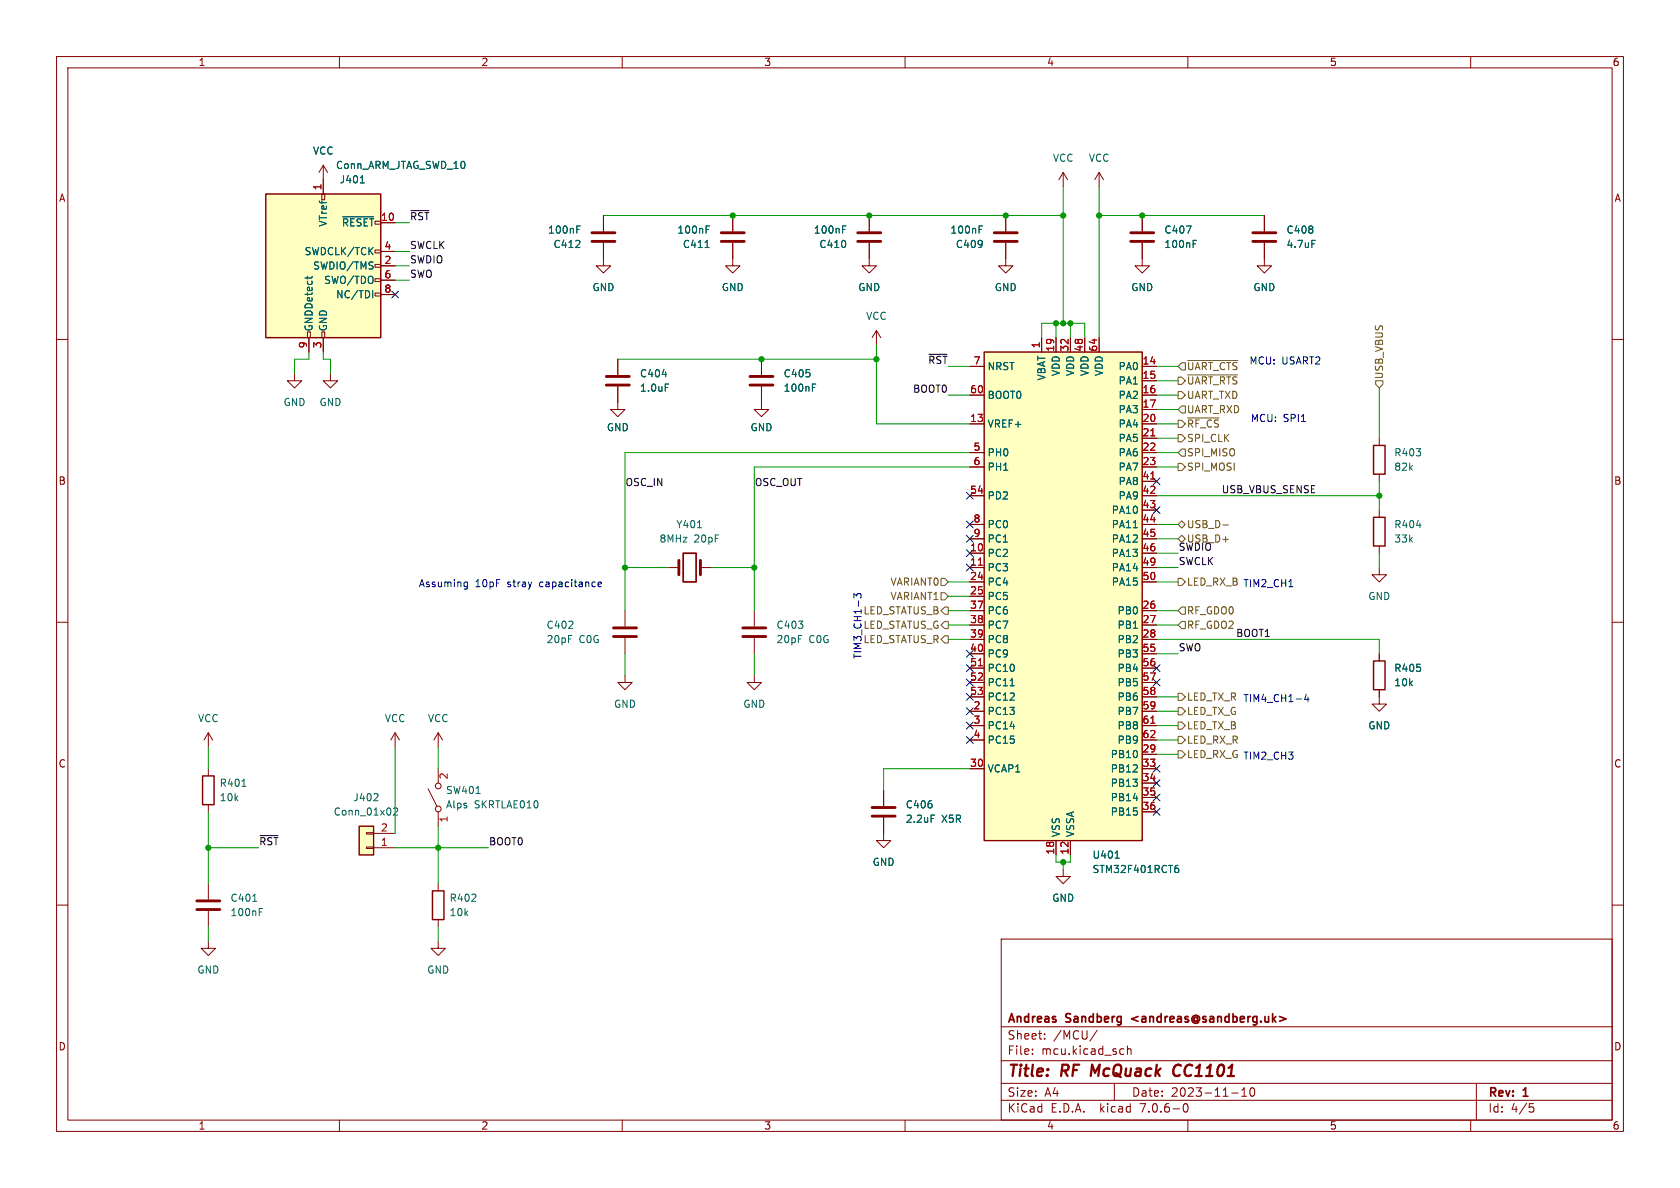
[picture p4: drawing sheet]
<svg xmlns="http://www.w3.org/2000/svg" width="297mm" height="210mm" viewBox="0 0 297 210" stroke-linecap="round" stroke-linejoin="round" font-family="sans-serif">
<g fill="none" stroke="#840000" stroke-width=".18">
<path d="M10 10h277v190h-277zM12 12h273v186h-273zM60 10v2M110 10v2M160 10v2M210 10v2M260 10v2M56.9 34.3h.5v1h-.5zM57.1 29.2l-.7 1.3M57.1 29.2v5.1M57.1 29.2l.8 1.3M67.3 39.4h2.5"/>
<path d="M106.7 38.1v2.8M129.5 38.1v2.8M153.7 38.1v2.8M177.8 38.1v2.8M188 30.5l-.8 1.3M188 30.5v2.5M188 30.5l.7 1.3M194.3 30.5v2.5M194.3 30.5l-.8 1.3M194.3 30.5l.8 1.3M201.9 38.1v2.8M223.5 38.1v2.8"/>
<path d="M10 60h2M54.4 58.7h.5v1h-.5zM54.6 59.7v2.5M56.9 58.7h.5v1h-.5zM57.1 59.7v2.5M66.3 44.2h1v.5h-1zM66.3 49.3h1v.5h-1zM66.3 46.7h1v.5h-1zM66.3 51.8h1v.5h-1zM67.3 47h2.5M67.3 44.5h2.5M67.3 49.5h2.5"/>
<path d="M67.3 52.1h2.5M106.7 42.9v4.1h1.2l-1.2 1.3-1.3-1.3h1.3M129.5 42.9v4.1h1.3l-1.3 1.3-1.2-1.3h1.2M153.7 42.9v4.1h1.2l-1.2 1.3-1.3-1.3h1.3M154.9 58.4l-.7 1.3M154.9 58.4v2.6M154.9 58.4l.8 1.3M177.8 42.9v4.1h1.3l-1.3 1.3-1.3-1.3h1.3M184.1 59.7v2.5M186.7 59.7v2.5M189.2 59.7v2.5M191.8 59.7v2.5"/>
<path d="M194.3 59.7v2.5M201.9 42.9v4.1h1.3l-1.3 1.3-1.2-1.3h1.2M223.5 42.9v4.1h1.3l-1.3 1.3-1.3-1.3h1.3M285 60h2M52.1 66v1.3h1.2l-1.2 1.3-1.3-1.3h1.3M58.4 66v1.3h1.3l-1.3 1.3-1.3-1.3h1.3M109.2 68.3v4.1h1.3l-1.3 1.3-1.3-1.3h1.3M109.2 63.5v2.8M134.6 68.3v4.1h1.3l-1.3 1.3-1.3-1.3h1.3M134.6 63.5v2.8M171.4 74.9h2.6M171.4 64.8h2.6"/>
<path d="M171.4 69.9h2.6M201.9 74.9h2.6M201.9 64.8h2.6M201.9 67.3h2.6M201.9 69.9h2.6M201.9 72.4h2.6M201.9 77.5h2.6M243.8 77.5v1.2M171.4 97.8h2.6M171.4 80h2.6M171.4 82.6h2.6M171.4 87.6h2.6"/>
<path d="M171.4 92.7h2.6M171.4 95.3h2.6M201.9 97.8h2.6M201.9 80h2.6M201.9 82.6h2.6M201.9 85.1h2.6M201.9 87.6h2.6M201.9 90.2h2.6M201.9 92.7h2.6M201.9 95.3h2.6M243.8 83.8v1.3M243.8 90.2v1.2"/>
<path d="M243.8 96.5v1.3M10 110h2M110.5 119.4v1.3h1.3l-1.3 1.2-1.3-1.2h1.3M110.5 108v2.7M110.5 112.8v2.8M118.1 100.3h1.9M123.8 100.3h1.9M133.3 119.4v1.3h1.3l-1.3 1.2-1.2-1.2h1.2M133.3 108v2.7M133.3 112.8v2.8M171.4 100.3h2.6M171.4 102.9h2.6"/>
<path d="M171.4 105.4h2.6M171.4 108h2.6M171.4 110.5h2.6M171.4 113h2.6M171.4 115.6h2.6M171.4 118.1h2.6M201.9 100.3h2.6M201.9 102.9h2.6M201.9 108h2.6M201.9 110.5h2.6M201.9 113h2.6M201.9 115.6h2.6"/>
<path d="M201.9 118.1h2.6M243.8 100.3v1.3h1.3l-1.3 1.3-1.2-1.3h1.2M243.8 115.6v1.2M285 110h2M36.8 129.5v2.6M36.8 135.9v1.3M36.8 129.5l-.7 1.3M36.8 129.5l.8 1.3M69.8 129.5l-.7 1.3M69.8 129.5v2.6M69.8 129.5l.8 1.3M75.7 139.4l1.5 3.1"/>
<path d="M77.5 129.5v2.6M77.5 135.9v2.5M77.5 129.5l-.8 1.3M77.5 129.5l.7 1.3M156.2 139.7v2.8M171.4 125.7h2.6M171.4 128.3h2.6M171.4 135.9h2.6M171.4 130.8h2.6M171.4 120.7h2.6M171.4 123.2h2.6M201.9 125.7h2.6"/>
<path d="M201.9 133.4h2.6M201.9 128.3h2.6M201.9 135.9h2.6M201.9 138.4h2.6M201.9 130.8h2.6M201.9 120.7h2.6M201.9 123.2h2.6M243.8 121.9v2.6h1.3l-1.3 1.2-1.2-1.2h1.2M10 160h2M36.8 142.2v1.3M36.8 156.2v2.8M64.8 147.2h1.2v.2h-1.2z"/>
<path d="M64.8 149.7h1.2v.3h-1.2zM66 149.9h3.8M66 147.3h3.8M77.5 143.5v2.6M77.5 156.2v1.3M156.2 144.5v4.1h1.3l-1.3 1.3-1.3-1.3h1.3M186.7 148.6v2.5M188 153.7v1.2h1.2l-1.2 1.3-1.3-1.3h1.3M189.2 148.6v2.5M201.9 141h2.6M201.9 143.5h2.6M285 160h2"/>
<path d="M36.8 166.4v1.2h1.3l-1.3 1.3-1.2-1.3h1.2M36.8 161v2.8M77.5 166.4v1.2h1.2l-1.2 1.3-1.3-1.3h1.3M77.5 162.6v1.2M177 166h108v32h-108zM60 198v2M110 198v2M160 198v2M177 194.5h108M177 191.5h108M177 187.5h108M177 181.5h108"/>
<path d="M182.5 186.3v.1M182.5 185.5v.1M184.7 183.6v.1M184.7 182.8v.1M194 182.1l-1.3 2M197 191.5v3M198.2 185.4l.5 .1M198.7 186.3l-.5 .1M199.3 185.5l.2-.1 .4 .1 .1 .9M199.3 184.9v1.5M209.3 195.2l.2-.1a.81 .81 0 0 1 .6 .6 .81 .81 0 0 1-.3 .8l-.1 .1a.81 .81 0 0 1-.4-1.4zM210 198v2"/>
<path d="M217.7 193.2h1.2M219.5 193.8h.9M219.5 192.7l.5-.4v1.5M221.2 192.4l.1-.1a.81 .81 0 0 1 .6 .6 .81 .81 0 0 1-.3 .8l-.1 .1a.81 .81 0 0 1-.6-.6 .81 .81 0 0 1 .3-.8zM260 198v2M261 191.5v6.5M270.4 195.1h.7M270.5 195.7h.4l.3 .3-.2 .5-.5 .1"/>
<circle cx="77.5" cy="138.9" r=".51"/>
<circle cx="77.5" cy="143" r=".51"/>
</g>
<path d="M193.1 188.2l-.3 2M208.4 188.2a1.13 1.13 0 0 0-.9 .7 1.13 1.13 0 0 0 .2 1.2l.3 .1 .5-.1" fill="none" stroke="#840000" stroke-width=".4"/>
<path d="M120.8 97.8h2.3v5.1h-2.3zM226.2 179.7l1.1 .4-1.1 .4" fill="none" stroke="#840000" stroke-width=".3"/>
<g fill="none" stroke="#840000" stroke-width=".51">
<path d="M104.6 42.7h4.1M104.6 41.1h4.1M127.5 42.7h4.1M127.5 41.1h4.1M151.6 42.7h4.1M151.6 41.1h4.1M175.8 42.7h4M175.8 41.1h4M199.9 42.7h4.1M199.9 41.1h4.1M221.5 42.7h4.1M221.5 41.1h4.1"/>
<path d="M107.2 66.5h4.1M107.2 68.1h4.1M132.6 66.5h4.1M132.6 68.1h4.1M120 99.1v2.5M123.8 99.1v2.5M108.5 112.5h4M108.5 111h4M131.3 112.5h4.1M131.3 111h4.1M34.8 159.3h4.1M154.2 142.7h4"/>
<path d="M154.2 144.3h4M34.8 160.8h4.1"/>
</g>
<g fill="none" stroke="#006464" stroke-width=".18">
<path d="M60.6 38.3h5.5M63.7 32.3h.7M102 39.9h.6M124.8 39.9h.6M149 39.9h.6M173.1 39.9h.6M209.7 39.9h.9l-.6 1.3M54.3 48.8v.5M55.2 48.8l-.1 .3M65.9 51.4v1.2M102 40.6h.4M124.7 43.8h.7"/>
<path d="M124.8 40.6h.5M149 40.6h.4M173.1 40.6h.4M210.9 43.1h.5M210.9 42.5h.6M231.9 42.5h.6M117.1 66.2h.8M117.6 67.9h.6M143.6 68.5h.4M143.6 67.9h.6M123.3 93.3h.7M200.4 93.3h.7"/>
<path d="M250.4 92.9h.8M42.8 139h.7M178.6 121.2h.7M44.7 159.3h.7M66.7 140.3l.1 .2v.3l-.8 .7h.8M69.6 142.9l.5-.1 .2 .4-.8 .9h.8M84.2 140.3h.7M164.6 144.1h.6M197.1 151.7h.8M207.9 153.5h.4l.1 .2-.1 .4-.4 .1M208.3 153h-.4M45.8 161.2h.5"/>
<path d="M45.8 160.6h.6"/>
</g>
<path d="M47 34.3h20.3v25.4h-20.3zM174 62.2h27.9v86.4h-27.9zM242.8 78.7h2.1v5.1h-2.1zM242.8 91.4h2.1v5.1h-2.1zM242.8 116.8h2.1v5.1h-2.1zM35.8 137.2h2v5h-2zM63.5 146.1h2.5v5h-2.5zM76.5 157.5h2v5.1h-2z" fill="none" stroke="#840000" stroke-width=".25"/>
<g fill="#ffffc2" stroke="#ffffc2" stroke-width=".18">
<path d="M174 62.2h27.9v86.4h-27.9z"/>
<path d="M63.5 146.1h2.5v5h-2.5z"/>
<path d="M47 34.3h20.3v25.4h-20.3z"/>
</g>
<path d="M203.4 77.1h.8M173 99.9h.7M203.4 84.7h.8M173 117.7h.7M203.4 127.9h.8" fill="none" stroke="#a90000" stroke-width=".18"/>
<g fill="none" stroke="#725600" stroke-width=".18">
<path d="M208.3 69.2h.6l.6 .7-.6 .6h-.6zM208.3 66.7h.6l.6 .6-.6 .6h-.6zM208.3 74.3h.6l.6 .6-.6 .7h-.6zM208.3 76.8h.6l.6 .7-.6 .6h-.6zM208.9 71.8h.6v1.2h-.6l-.6-.6zM208.9 64.1h.6v1.3h-.6l-.6-.6zM208.9 79.4h.6v1.2h-.6l-.6-.6zM210 66.3h8.8M210 63.7h8.8M210 73.9h5.5M243.2 67.3h1.3v.6l-.7 .7-.6-.7zM208.3 95.3l.6-.7 .6 .7-.6 .6z"/>
<path d="M208.3 92.7l.6-.6 .6 .6-.6 .6zM208.3 81.9h.6l.6 .7-.6 .6h-.6zM216.2 92.8h1M166.4 102.2h.6l.6 .7-.6 .6h-.6zM166.4 110.5l.6-.6h.6v1.2h-.6zM166.4 104.8h.6l.6 .6-.6 .6h-.6zM167 112.4h.6v1.3h-.6l-.6-.7zM167 107.3h.6v1.3h-.6l-.6-.6zM208.3 102.2h.6l.6 .7-.6 .6h-.6zM208.9 107.3h.6v1.3h-.6l-.6-.6zM208.9 109.9h.6v1.2h-.6l-.6-.6zM208.3 127.6h.6l.6 .7-.6 .6h-.6z"/>
<path d="M208.3 132.7h.6l.6 .7-.6 .6h-.6zM208.3 125.1h.6l.6 .6-.6 .7h-.6zM208.3 130.2h.6l.6 .6-.6 .6h-.6zM208.3 122.6h.6l.6 .6-.6 .6h-.6z"/>
</g>
<path d="M72.6 37.2h3.2M164.2 62.6h3.2M45.9 147.7h3.2" fill="none" stroke="#0f0f0f" stroke-width=".18"/>
<path d="M82.1 103.7h.5M82.1 102.9h.5M82.6 102.9v1l-.1 .2h-.3M105.7 103.3l.6-.1v-.3h-.4l-.2 .2 .1 .6h.5M151 105.7v-.8l.5 .5 .1-.4h.5l.1 .2-.1 .5M227.9 103.7h.7M230.9 122.7l-.3 .9h.8M231.2 123.2v.8" fill="none" stroke="#0000c2" stroke-width=".18"/>
<g fill="none" stroke="#009600" stroke-width=".18">
<path d="M69.8 39.4h2.6M106.7 38.1h81.3M188 33v24.2M194.3 38.1h29.2M194.3 33v26.7M69.8 49.5h2.6M69.8 44.5h2.6M69.8 47h2.6M184.1 59.7v-2.5h7.7v2.5M186.7 57.2v2.5M189.2 57.2v2.5M54.6 62.2v1.3h-2.5v2.5"/>
<path d="M57.1 62.2v1.3h1.3v2.5M109.2 63.5h45.7M154.9 61v13.9h16.5M167.6 69.9h3.8M167.6 64.8h3.8M204.5 74.9h3.8M204.5 72.4h3.8M204.5 69.9h3.8M204.5 77.5h3.8M204.5 64.8h3.8M204.5 67.3h3.8M243.8 68.6v8.9"/>
<path d="M171.4 82.6h-38.1v25.4M171.4 80h-60.9v28M204.5 80h3.8M204.5 95.3h3.8M204.5 92.7h3.8M204.5 82.6h3.8M204.5 97.8h3.8M204.5 87.6h39.3M243.8 85.1v5.1M243.8 97.8v2.5M110.5 115.6v3.8M110.5 100.3h7.6"/>
<path d="M125.7 100.3h7.6M133.3 115.6v3.8M167.6 102.9h3.8M167.6 113h3.8M167.6 110.5h3.8M167.6 105.4h3.8M167.6 108h3.8M204.5 100.3h3.8M204.5 113h39.3v2.6M204.5 102.9h3.8M204.5 110.5h3.8M204.5 115.6h3.8"/>
<path d="M204.5 108h3.8M36.8 132.1v3.8M69.8 132.1v15.2M77.5 132.1v3.8M171.4 135.9h-15.2v3.8M204.5 130.8h3.8M204.5 133.4h3.8M204.5 123.2h3.8M204.5 125.7h3.8M204.5 128.3h3.8M36.8 143.5v12.7M36.8 149.9h8.9"/>
<path d="M69.8 149.9h16.6M77.5 146.1v10.1M186.7 151.1v1.3h2.5v-1.3M188 152.4v1.3M36.8 163.8v2.6M77.5 163.8v2.6"/>
</g>
<g fill="none" stroke="#000084" stroke-width=".18">
<path d="M69.2 51.5l1.3 1.2M70.5 51.5l-1.3 1.2M170.8 99.7l1.3 1.2M170.8 94.6l1.3 1.3M170.8 92.1l1.3 1.2M170.8 87l1.3 1.2M170.8 97.2l1.3 1.2M172.1 99.7l-1.3 1.2M172.1 94.6l-1.3 1.3M172.1 92.1l-1.3 1.2M172.1 87l-1.3 1.2M172.1 97.2l-1.3 1.2"/>
<path d="M203.9 89.6l1.2 1.2M203.9 84.5l1.2 1.2M205.1 84.5l-1.2 1.2M205.1 89.6l-1.2 1.2M170.8 115l1.3 1.2M170.8 117.5l1.3 1.2M172.1 115l-1.3 1.2M172.1 117.5l-1.3 1.2M203.9 117.5l1.2 1.2M205.1 117.5l-1.2 1.2M170.8 130.2l1.3 1.2M170.8 127.7l1.3 1.2"/>
<path d="M170.8 125.1l1.3 1.2M170.8 122.6l1.3 1.2M170.8 120l1.3 1.3M172.1 130.2l-1.3 1.2M172.1 122.6l-1.3 1.2M172.1 127.7l-1.3 1.2M172.1 125.1l-1.3 1.2M172.1 120l-1.3 1.3M203.9 135.3l1.2 1.2M203.9 137.8l1.2 1.2M203.9 120l1.2 1.3M205.1 135.3l-1.2 1.2"/>
<path d="M205.1 137.8l-1.2 1.2M205.1 120l-1.2 1.3M203.9 142.9l1.2 1.2M203.9 140.4l1.2 1.2M205.1 142.9l-1.2 1.2M205.1 140.4l-1.2 1.2"/>
</g>
<g fill="#009600" stroke="#009600" stroke-width=".18">
<circle cx="77.5" cy="149.9" r=".46"/>
<circle cx="36.8" cy="149.9" r=".46"/>
<circle cx="194.3" cy="38.1" r=".46"/>
<circle cx="189.2" cy="57.2" r=".46"/>
<circle cx="186.7" cy="57.2" r=".46"/>
<circle cx="188" cy="57.2" r=".46"/>
<circle cx="201.9" cy="38.1" r=".46"/>
<circle cx="188" cy="38.1" r=".46"/>
<circle cx="188" cy="152.4" r=".46"/>
<circle cx="243.8" cy="87.6" r=".46"/>
<circle cx="129.5" cy="38.1" r=".46"/>
<circle cx="110.5" cy="100.3" r=".46"/>
<circle cx="133.3" cy="100.3" r=".46"/>
<circle cx="154.9" cy="63.5" r=".46"/>
<circle cx="134.6" cy="63.5" r=".46"/>
<circle cx="177.8" cy="38.1" r=".46"/>
<circle cx="153.7" cy="38.1" r=".46"/>
</g>
<g font-size="2.8" fill="#840000">
<text x="178" y="190.9">Title:</text>
<text x="187.7" y="190.9">RF</text>
<text x="193.7" y="190.9">McQuack</text>
<text x="209.1" y="190.9">CC1101</text>
</g>
<g font-size="2.1" fill="#840000">
<text x="178" y="184">Sheet:</text>
<text x="178" y="181.2">Andreas</text>
<text x="186.2" y="184">/MCU/</text>
<text x="188.5" y="181.2">Sandberg</text>
<text x="200.7" y="181.2">&lt;andreas@sandberg.uk&gt;</text>
<text x="178" y="186.7">File:</text>
<text x="184.1" y="186.7">mcu.kicad_sch</text>
<text x="178" y="196.9">KiCad</text>
<text x="178" y="194.1">Size:</text>
<text x="184.7" y="194.1">A4</text>
<text x="185.7" y="196.9">E.D.A.</text>
<text x="194.6" y="196.9">kicad</text>
<text x="200" y="194.1">Date:</text>
<text x="201.8" y="196.9">7.0.6-0</text>
<text x="207" y="194.1">2023-11-10</text>
<text x="263" y="194.3">Rev:</text>
<text x="263" y="196.9">Id:</text>
<text x="267.1" y="196.9">4/5</text>
<text x="269.4" y="194.3">1</text>
</g>
<g font-size="1.8" fill="#840000">
<text x="35" y="11.9">1</text>
<text x="85" y="11.9">2</text>
<text x="135" y="11.9">3</text>
<text x="185" y="11.9">4</text>
<text x="235" y="11.9">5</text>
<text x="285" y="11.9">6</text>
<text x="10.3" y="35.9">A</text>
<text x="285.3" y="35.9">A</text>
<text x="10.3" y="85.9">B</text>
<text x="285.3" y="85.9">B</text>
<text x="10.3" y="135.9">C</text>
<text x="285.3" y="135.9">C</text>
<text x="10.3" y="185.9">D</text>
<text x="285.3" y="185.9">D</text>
<text x="35" y="199.9">1</text>
<text x="85" y="199.9">2</text>
<text x="135" y="199.9">3</text>
<text x="185" y="199.9">4</text>
<text x="235" y="199.9">5</text>
<text x="285" y="199.9">6</text>
</g>
<g font-size="1.8" fill="#006464">
<text x="55.2" y="27.5">VCC</text>
<text x="186" y="28.8">VCC</text>
<text x="192.4" y="28.8">VCC</text>
<text x="59.3" y="30.1">Conn_ARM_JTAG_SWD_10</text>
<text x="60" y="32.6">J401</text>
<text x="58" y="40.2" transform="rotate(-90 58 40.2)">VTref</text>
<text x="60.3" y="40.2">~{RESET}</text>
<text x="96.8" y="41.5">100nF</text>
<text x="119.7" y="41.5">100nF</text>
<text x="143.8" y="41.5">100nF</text>
<text x="167.9" y="41.5">100nF</text>
<text x="205.7" y="41.5">C407</text>
<text x="227.3" y="41.5">C408</text>
<text x="53.8" y="45.3">SWDCLK/TCK</text>
<text x="55.3" y="47.9">SWDIO/TMS</text>
<text x="97.8" y="44">C412</text>
<text x="120.6" y="44">C411</text>
<text x="144.7" y="44">C410</text>
<text x="168.9" y="44">C409</text>
<text x="205.7" y="44">100nF</text>
<text x="227.3" y="44">4.7uF</text>
<text x="57.2" y="50.4">SWO/TDO</text>
<text x="59.3" y="52.9">NC/TDI</text>
<text x="104.6" y="51.7">GND</text>
<text x="127.5" y="51.7">GND</text>
<text x="151.6" y="51.7">GND</text>
<text x="175.8" y="51.7">GND</text>
<text x="199.9" y="51.7">GND</text>
<text x="221.5" y="51.7">GND</text>
<text x="55.5" y="58.7" transform="rotate(-90 55.5 58.7)">GNDDetect</text>
<text x="58" y="58.7" transform="rotate(-90 58 58.7)">GND</text>
<text x="153" y="56.7">VCC</text>
<text x="174.5" y="65.6">NRST</text>
<text x="197.7" y="65.6">PA0</text>
<text x="50" y="72">GND</text>
<text x="56.4" y="72">GND</text>
<text x="113" y="66.9">C404</text>
<text x="113" y="69.4">1.0uF</text>
<text x="138.4" y="66.9">C405</text>
<text x="138.4" y="69.4">100nF</text>
<text x="174.5" y="70.7">BOOT0</text>
<text x="185" y="67.4" transform="rotate(-90 185 67.4)">VBAT</text>
<text x="187.6" y="66.6" transform="rotate(-90 187.6 66.6)">VDD</text>
<text x="190.1" y="66.6" transform="rotate(-90 190.1 66.6)">VDD</text>
<text x="192.6" y="66.6" transform="rotate(-90 192.6 66.6)">VDD</text>
<text x="195.2" y="66.6" transform="rotate(-90 195.2 66.6)">VDD</text>
<text x="197.7" y="68.2">PA1</text>
<text x="197.7" y="70.7">PA2</text>
<text x="107.2" y="76.4">GND</text>
<text x="132.6" y="76.4">GND</text>
<text x="174.5" y="75.8">VREF+</text>
<text x="197.7" y="73.3">PA3</text>
<text x="197.7" y="75.8">PA4</text>
<text x="174.5" y="80.9">PH0</text>
<text x="174.5" y="83.4">PH1</text>
<text x="197.7" y="78.3">PA5</text>
<text x="197.7" y="80.9">PA6</text>
<text x="197.7" y="83.4">PA7</text>
<text x="246.4" y="80.9">R403</text>
<text x="246.4" y="83.4">82k</text>
<text x="174.5" y="88.5">PD2</text>
<text x="197.7" y="86">PA8</text>
<text x="197.7" y="88.5">PA9</text>
<text x="119.5" y="93.6">Y401</text>
<text x="174.5" y="93.6">PC0</text>
<text x="196.4" y="91">PA10</text>
<text x="196.4" y="93.6">PA11</text>
<text x="246.4" y="93.6">R404</text>
<text x="116.5" y="96.1">8MHz</text>
<text x="122.7" y="96.1">20pF</text>
<text x="174.5" y="98.7">PC2</text>
<text x="174.5" y="101.2">PC3</text>
<text x="174.5" y="96.1">PC1</text>
<text x="196.4" y="96.1">PA12</text>
<text x="196.4" y="98.7">PA13</text>
<text x="196.4" y="101.2">PA14</text>
<text x="246.4" y="96.1">33k</text>
<text x="174.5" y="103.7">PC4</text>
<text x="174.5" y="106.3">PC5</text>
<text x="196.4" y="103.7">PA15</text>
<text x="241.8" y="106.3">GND</text>
<text x="96.5" y="111.4">C402</text>
<text x="96.5" y="113.9">20pF</text>
<text x="102.4" y="113.9">C0G</text>
<text x="137.2" y="111.4">C403</text>
<text x="137.2" y="113.9">20pF</text>
<text x="143" y="113.9">C0G</text>
<text x="174.5" y="108.8">PC6</text>
<text x="174.5" y="111.4">PC7</text>
<text x="174.5" y="113.9">PC8</text>
<text x="197.5" y="108.8">PB0</text>
<text x="197.5" y="111.4">PB1</text>
<text x="197.5" y="113.9">PB2</text>
<text x="174.5" y="116.4">PC9</text>
<text x="174.5" y="119">PC10</text>
<text x="197.5" y="116.4">PB3</text>
<text x="197.5" y="119">PB4</text>
<text x="246.4" y="119">R405</text>
<text x="108.5" y="125.3">GND</text>
<text x="131.3" y="125.3">GND</text>
<text x="174.5" y="121.5">PC11</text>
<text x="174.5" y="124.1">PC12</text>
<text x="197.5" y="121.5">PB5</text>
<text x="197.5" y="124.1">PB6</text>
<text x="246.4" y="121.5">10k</text>
<text x="34.9" y="127.9">VCC</text>
<text x="67.9" y="127.9">VCC</text>
<text x="75.6" y="127.9">VCC</text>
<text x="174.5" y="126.6">PC13</text>
<text x="174.5" y="129.1">PC14</text>
<text x="174.5" y="131.7">PC15</text>
<text x="197.5" y="126.6">PB7</text>
<text x="197.5" y="129.1">PB8</text>
<text x="197.5" y="131.7">PB9</text>
<text x="241.8" y="129.1">GND</text>
<text x="174.5" y="136.8">VCAP1</text>
<text x="196.3" y="134.2">PB10</text>
<text x="196.3" y="136.8">PB12</text>
<text x="38.7" y="139.3">R401</text>
<text x="38.7" y="141.8">10k</text>
<text x="62.4" y="141.8">J402</text>
<text x="78.7" y="140.6">SW401</text>
<text x="78.7" y="143.1">Alps</text>
<text x="83.9" y="143.1">SKRTLAE010</text>
<text x="160" y="143.1">C406</text>
<text x="196.3" y="139.3">PB13</text>
<text x="196.3" y="141.8">PB14</text>
<text x="58.9" y="144.4">Conn_01x02</text>
<text x="160" y="145.6">2.2uF</text>
<text x="166.5" y="145.6">X5R</text>
<text x="187.6" y="148.1" transform="rotate(-90 187.6 148.1)">VSS</text>
<text x="190.1" y="148.1" transform="rotate(-90 190.1 148.1)">VSSA</text>
<text x="196.3" y="144.4">PB15</text>
<text x="154.2" y="153.3">GND</text>
<text x="193" y="154.5">STM32F401RCT6</text>
<text x="193" y="152">U401</text>
<text x="40.6" y="159.6">C401</text>
<text x="79.4" y="159.6">R402</text>
<text x="185.9" y="159.6">GND</text>
<text x="40.6" y="162.2">100nF</text>
<text x="79.4" y="162.2">10k</text>
<text x="34.8" y="172.3">GND</text>
<text x="75.4" y="172.3">GND</text>
</g>
<g font-size="1.8" fill="#a90000">
<text x="56.9" y="33.7" transform="rotate(-90 56.9 33.7)">1</text>
<text x="67.3" y="39.1">10</text>
<text x="67.9" y="46.7">2</text>
<text x="67.9" y="44.2">4</text>
<text x="67.9" y="49.3">6</text>
<text x="67.9" y="51.8">8</text>
<text x="54.4" y="61.7" transform="rotate(-90 54.4 61.7)">9</text>
<text x="56.9" y="61.7" transform="rotate(-90 56.9 61.7)">3</text>
<text x="172" y="64.5">7</text>
<text x="183.9" y="61.7" transform="rotate(-90 183.9 61.7)">1</text>
<text x="186.4" y="62.3" transform="rotate(-90 186.4 62.3)">19</text>
<text x="189" y="62.3" transform="rotate(-90 189 62.3)">32</text>
<text x="191.5" y="62.3" transform="rotate(-90 191.5 62.3)">48</text>
<text x="194.1" y="62.3" transform="rotate(-90 194.1 62.3)">64</text>
<text x="201.9" y="64.5">14</text>
<text x="171.4" y="69.6">60</text>
<text x="201.9" y="67.1">15</text>
<text x="201.9" y="69.6">16</text>
<text x="171.4" y="74.7">13</text>
<text x="201.9" y="72.1">17</text>
<text x="201.9" y="74.7">20</text>
<text x="201.9" y="77.2">21</text>
<text x="172" y="79.8">5</text>
<text x="172" y="82.3">6</text>
<text x="201.9" y="79.8">22</text>
<text x="201.9" y="82.3">23</text>
<text x="171.4" y="87.4">54</text>
<text x="201.9" y="84.8">41</text>
<text x="201.9" y="87.4">42</text>
<text x="201.9" y="89.9">43</text>
<text x="172" y="92.5">8</text>
<text x="172" y="95">9</text>
<text x="201.9" y="92.5">44</text>
<text x="201.9" y="95">45</text>
<text x="171.4" y="97.5">10</text>
<text x="171.4" y="100.1">11</text>
<text x="201.9" y="97.5">46</text>
<text x="201.9" y="100.1">49</text>
<text x="171.4" y="102.6">24</text>
<text x="171.4" y="105.2">25</text>
<text x="171.4" y="107.7">37</text>
<text x="201.9" y="107.7">26</text>
<text x="201.9" y="102.6">50</text>
<text x="171.4" y="110.2">38</text>
<text x="171.4" y="112.8">39</text>
<text x="201.9" y="110.2">27</text>
<text x="201.9" y="112.8">28</text>
<text x="171.4" y="115.3">40</text>
<text x="171.4" y="117.9">51</text>
<text x="201.9" y="115.3">55</text>
<text x="201.9" y="117.9">56</text>
<text x="171.4" y="120.4">52</text>
<text x="171.4" y="122.9">53</text>
<text x="172" y="125.5">2</text>
<text x="201.9" y="120.4">57</text>
<text x="201.9" y="122.9">58</text>
<text x="201.9" y="125.5">59</text>
<text x="172" y="128">3</text>
<text x="172" y="130.6">4</text>
<text x="201.9" y="128">61</text>
<text x="201.9" y="130.6">62</text>
<text x="79.5" y="137.9" transform="rotate(-90 79.5 137.9)">2</text>
<text x="171.4" y="135.6">30</text>
<text x="201.9" y="133.1">29</text>
<text x="201.9" y="135.6">33</text>
<text x="201.9" y="138.2">34</text>
<text x="201.9" y="140.7">35</text>
<text x="201.9" y="143.3">36</text>
<text x="67.2" y="149.6">1</text>
<text x="67.2" y="147.1">2</text>
<text x="79.5" y="145.5" transform="rotate(-90 79.5 145.5)">1</text>
<text x="186.4" y="151.2" transform="rotate(-90 186.4 151.2)">18</text>
<text x="189" y="151.2" transform="rotate(-90 189 151.2)">12</text>
</g>
<g font-size="1.8" fill="#0f0f0f">
<text x="72.4" y="39">~{RST}</text>
<text x="72.4" y="46.6">SWDIO</text>
<text x="72.4" y="44.1">SWCLK</text>
<text x="72.4" y="49.2">SWO</text>
<text x="164" y="64.4">~{RST}</text>
<text x="161.3" y="69.5">BOOT0</text>
<text x="110.5" y="86">OSC_IN</text>
<text x="133.3" y="86">OSC_OUT</text>
<text x="215.9" y="87.3">USB_VBUS_SENSE</text>
<text x="208.3" y="97.4">SWDIO</text>
<text x="208.3" y="100">SWCLK</text>
<text x="218.4" y="112.7">BOOT1</text>
<text x="208.3" y="115.2">SWO</text>
<text x="45.7" y="149.5">~{RST}</text>
<text x="86.4" y="149.5">BOOT0</text>
</g>
<g font-size="1.8" fill="#725600">
<text x="209.7" y="65.6">~{UART_CTS}</text>
<text x="209.7" y="70.7">UART_TXD</text>
<text x="209.7" y="68.2">~{UART_RTS}</text>
<text x="244.7" y="67.1" transform="rotate(-90 244.7 67.1)">USB_VBUS</text>
<text x="209.7" y="73.3">UART_RXD</text>
<text x="209.7" y="75.8">~{RF_CS}</text>
<text x="209.7" y="78.3">SPI_CLK</text>
<text x="209.7" y="80.9">SPI_MISO</text>
<text x="209.7" y="83.4">SPI_MOSI</text>
<text x="209.7" y="93.6">USB_D-</text>
<text x="209.7" y="96.1">USB_D+</text>
<text x="157.3" y="103.7">VARIANT0</text>
<text x="157.3" y="106.3">VARIANT1</text>
<text x="152.6" y="113.9">LED_STATUS_R</text>
<text x="152.6" y="108.8">LED_STATUS_B</text>
<text x="152.6" y="111.4">LED_STATUS_G</text>
<text x="209.7" y="108.8">RF_GDO0</text>
<text x="209.7" y="111.4">RF_GDO2</text>
<text x="209.7" y="129.1">LED_TX_B</text>
<text x="209.7" y="126.6">LED_TX_G</text>
<text x="209.7" y="131.7">LED_RX_R</text>
</g>
<g font-size="1.8" fill="#0000c2">
<text x="220.8" y="64.5">MCU:</text>
<text x="226.6" y="64.5">USART2</text>
<text x="221" y="74.7">MCU:</text>
<text x="226.8" y="74.7">SPI1</text>
<text x="73.9" y="103.9">Assuming</text>
<text x="84" y="103.9">10pF</text>
<text x="89.8" y="103.9">stray</text>
<text x="95.7" y="103.9">capacitance</text>
<text x="209.7" y="103.7">LED_RX_B TIM2_CH1</text>
<text x="152.4" y="116.6" transform="rotate(-90 152.4 116.6)">TIM3_CH1-3</text>
<text x="209.7" y="124.1">LED_TX_R TIM4_CH1-4</text>
<text x="209.7" y="134.2">LED_RX_G TIM2_CH3</text>
</g>
</svg>
